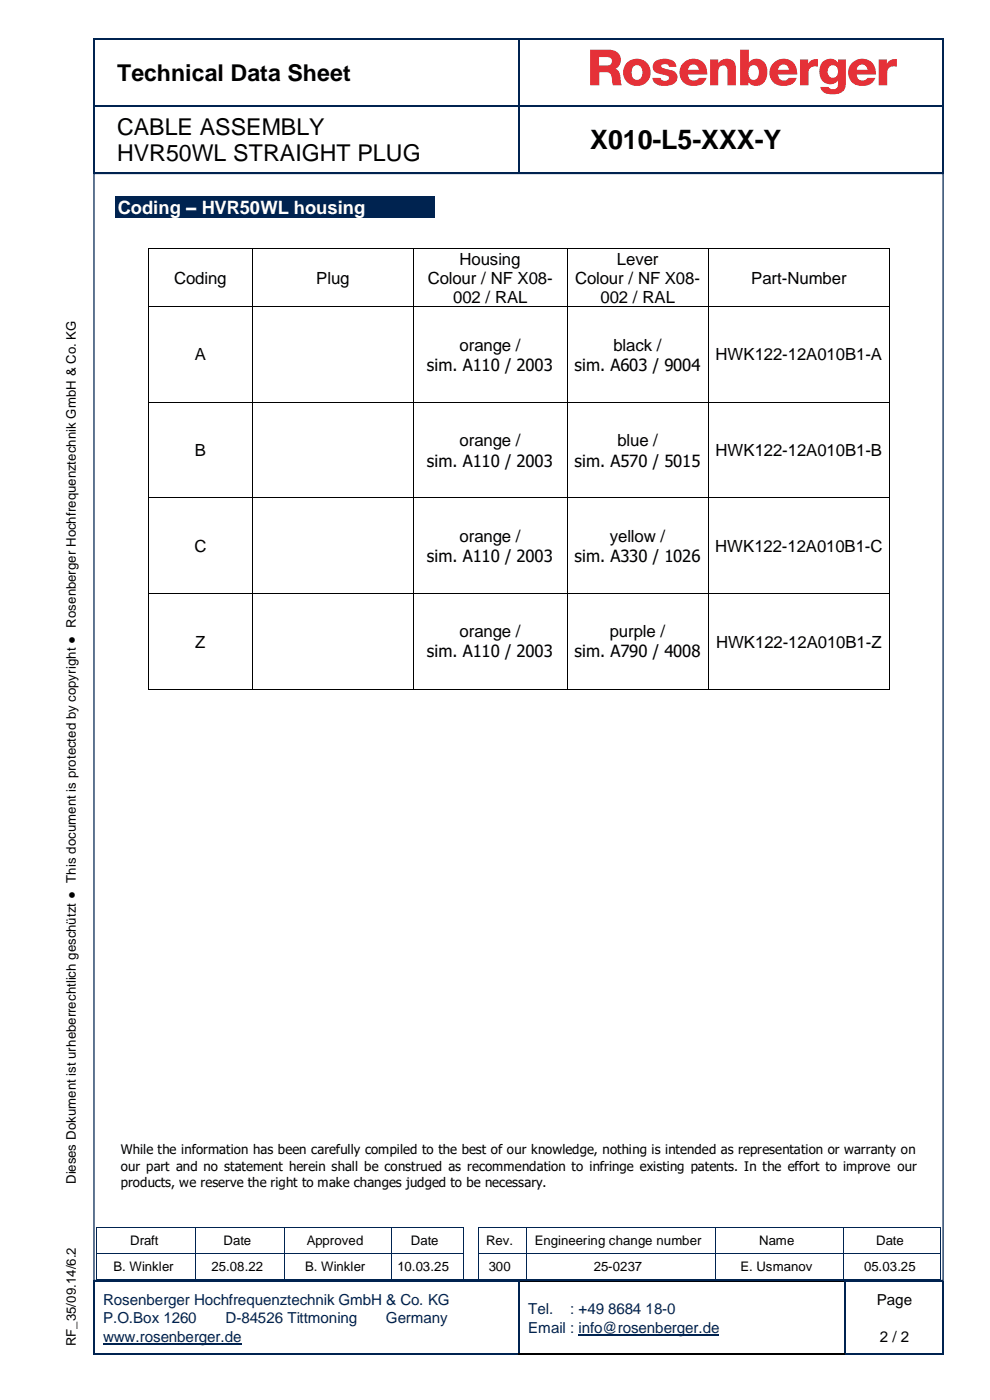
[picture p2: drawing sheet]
<svg xmlns="http://www.w3.org/2000/svg" width="210mm" height="297mm" viewBox="0 0 210 297" stroke-linecap="round" stroke-linejoin="round" font-family="sans-serif">
<g fill="#e53138">
<path d="M175.9 14.1a1.19 1.19 0 0 1 1.5 0 1.19 1.19 0 0 1 .3 1.4 1.14 1.14 0 0 1-1.4 1 1.14 1.14 0 0 1-.8-1.5z"/>
<path d="M150.6 12.6h1.7v.8a2.04 2.04 0 0 1 2.5-.9 2.04 2.04 0 0 1 1.3 2.4v3.2h-1.8v-3a1 1 0 0 0-1-1.2 1 1 0 0 0-1 1.2v3h-1.7z"/>
<path d="M169.7 12.6h1.7v1a1.88 1.88 0 0 1 2.1-1.1v1.7a1.4 1.4 0 0 0-1.5 .1 1.4 1.4 0 0 0-.5 1.4v2.4h-1.8z"/>
<path d="M186.4 12.6h1.7v1a1.88 1.88 0 0 1 2.1-1.1v1.7a1.4 1.4 0 0 0-1.5 .1 1.4 1.4 0 0 0-.5 1.4v2.4h-1.8z"/>
<path d="M138.7 13.2a3.4 3.4 0 0 1 4.5 .2l.3 .8h-1.6a.93 .93 0 0 0-1.7-.2 2.41 2.41 0 0 0 1.9 .8 1.63 1.63 0 0 1 1.6 1.6 1.63 1.63 0 0 1-1.5 1.7 2.99 2.99 0 0 1-3.8-1.2v-.4h1.7a.95 .95 0 0 0 .9 .7 .95 .95 0 0 0 .9-.7 1.59 1.59 0 0 0-1.5-.7 1.85 1.85 0 0 1-2-1.6z"/>
<path d="M174.4 13.2a3.2 3.2 0 0 0 .5 4.4 2.15 2.15 0 0 0 2.8-.5v.5a1.11 1.11 0 0 1-.6 1.3 1.11 1.11 0 0 1-1.4-.5h-1.7a2.2 2.2 0 0 0 2.7 1.6 2.32 2.32 0 0 0 2.7-2.8v-4.6h-1.7v.7a2.15 2.15 0 0 0-3.3-.1zM175.9 14.1a1.19 1.19 0 0 1 1.5 0 1.19 1.19 0 0 1 .3 1.4 1.14 1.14 0 0 1-1.4 1 1.14 1.14 0 0 1-.8-1.5z"/>
<path d="M125.2 10.5v7.6h1.9v-2.8h.9a1.4 1.4 0 0 1 1.8 1.7v.3a.67 .67 0 0 0 .4 .8h1.7l-.3-1.2a2.39 2.39 0 0 0-1.1-2.3 2.18 2.18 0 0 0 1-2.7 2.18 2.18 0 0 0-2.4-1.4zM127.1 12.1h1.4a.92 .92 0 0 1 1.2 .7 .92 .92 0 0 1-.9 1.1h-1.7z"/>
<path d="M157 10.5v7.6h1.7v-.6a2.3 2.3 0 0 0 2.6 .5 2.3 2.3 0 0 0 1.4-2.3 2.52 2.52 0 0 0-2.9-3.2l-1 .7v-2.7zM159.2 14a1.15 1.15 0 0 1 1.4 0 1.15 1.15 0 0 1 .4 1.3 1.24 1.24 0 0 1-.4 1.3 1.24 1.24 0 0 1-1.3 .2 1.98 1.98 0 0 1-.1-2.8z"/>
<path d="M145 13.3a2.9 2.9 0 0 0-.5 3.6 2.9 2.9 0 0 0 3.4 1.3l.3-.1a2.21 2.21 0 0 0 1.7-1.6h-.3a1.77 1.77 0 0 0-1.8 .4 1.22 1.22 0 0 1-1.3 .1 1.22 1.22 0 0 1-.6-1.2h4a2.88 2.88 0 0 0-1.5-3.1 2.88 2.88 0 0 0-3.4 .6zM146.2 14.1a1.14 1.14 0 0 1 1.3-.4 1.14 1.14 0 0 1 .7 1.1h-2.3z"/>
<path d="M164.1 13.3a2.87 2.87 0 0 0-.5 3.6 2.87 2.87 0 0 0 3.4 1.3l.3-.1a2.17 2.17 0 0 0 1.7-1.6h-.3a1.74 1.74 0 0 0-1.8 .4 1.26 1.26 0 0 1-1.9-1.1h4a2.84 2.84 0 0 0-1.5-3.1 2.84 2.84 0 0 0-3.4 .6zM165.3 14.1a1.11 1.11 0 0 1 1.3-.4 1.11 1.11 0 0 1 .7 1.1h-2.3z"/>
<path d="M180.8 13.3a2.91 2.91 0 0 0-.5 3.7 2.91 2.91 0 0 0 3.5 1.1l.8-.2 .5-.5 .6-.9h-.3a1.76 1.76 0 0 0-1.8 .4 1.22 1.22 0 0 1-1.3 .1 1.22 1.22 0 0 1-.6-1.2h4a2.88 2.88 0 0 0-1.5-3.1 2.88 2.88 0 0 0-3.4 .6zM182 14.1a1.14 1.14 0 0 1 1.2-.4 1.14 1.14 0 0 1 .8 1.1h-2.3z"/>
<path d="M132.2 15.3a2.92 2.92 0 0 0 5.8 0 2.92 2.92 0 0 0-5.8 0zM134.4 14.1a1.21 1.21 0 0 1 1.4-.1 1.21 1.21 0 0 1 .5 1.4 1.19 1.19 0 0 1-.5 1.3 1.19 1.19 0 0 1-1.4 0 2.29 2.29 0 0 1 0-2.6z"/>
</g>
<g fill="#002350">
<path d="M19.7 8h.3v.3h-.3z" fill-rule="evenodd"/>
<path d="M19.7 8h.3v.3h-.3z" fill-rule="evenodd"/>
</g>
<path d="M20 8.2h89.9" fill="none" stroke="#002350" stroke-width=".25"/>
<path d="M109.9 8h.2v.3h-.2z" fill-rule="evenodd" fill="#002350"/>
<path d="M110.1 8.2h89.9" fill="none" stroke="#002350" stroke-width=".25"/>
<g fill="#002350">
<path d="M200 8h.2v.3h-.2z" fill-rule="evenodd"/>
<path d="M200 8h.2v.3h-.2z" fill-rule="evenodd"/>
</g>
<path d="M19.9 8.3v14M110 8.3v14M200.1 8.3v14" fill="none" stroke="#002350" stroke-width=".25"/>
<path d="M19.7 22.3h.3v.2h-.3z" fill-rule="evenodd" fill="#002350"/>
<path d="M20 22.4h89.9" fill="none" stroke="#002350" stroke-width=".25"/>
<path d="M109.9 22.3h.2v.2h-.2z" fill-rule="evenodd" fill="#002350"/>
<path d="M110.1 22.4h89.9" fill="none" stroke="#002350" stroke-width=".25"/>
<path d="M200 22.3h.2v.2h-.2z" fill-rule="evenodd" fill="#002350"/>
<path d="M19.9 22.5v14.1" fill="none" stroke="#002350" stroke-width=".25"/>
<g fill="#002350">
<path d="M19.7 36.6h.3v.2h-.3z" fill-rule="evenodd"/>
<path d="M19.7 36.6h.3v.2h-.3z" fill-rule="evenodd"/>
</g>
<path d="M20 36.7h89.9M110 22.5v14.1" fill="none" stroke="#002350" stroke-width=".25"/>
<path d="M109.9 36.6h.2v.2h-.2z" fill-rule="evenodd" fill="#002350"/>
<path d="M110.1 36.7h89.9M200.1 22.5v14.1" fill="none" stroke="#002350" stroke-width=".25"/>
<g fill="#002350">
<path d="M200 36.6h.2v.2h-.2z" fill-rule="evenodd"/>
<path d="M200 36.6h.2v.2h-.2z" fill-rule="evenodd"/>
</g>
<path d="M21.9 285.2h29.3M122.7 283.3h29.8" fill="none" stroke="#002350" stroke-width=".25"/>
<g fill="#002350">
<path d="M19.7 271.7h.3v.2h-.3z" fill-rule="evenodd"/>
<path d="M19.7 271.7h.3v.2h-.3z" fill-rule="evenodd"/>
</g>
<path d="M20 271.8h89.9" fill="none" stroke="#002350" stroke-width=".25"/>
<path d="M109.9 271.7h.3v.2h-.3z" fill-rule="evenodd" fill="#000"/>
<path d="M110.2 271.8h68.9" fill="none" stroke="#000" stroke-width=".25"/>
<path d="M179.1 271.7h.2v.2h-.2z" fill-rule="evenodd" fill="#002350"/>
<path d="M179.1 271.7h.2v.2h-.2z" fill-rule="evenodd" fill="#000"/>
<path d="M179.3 271.8h20.7" fill="none" stroke="#002350" stroke-width=".25"/>
<g fill="#002350">
<path d="M200 271.7h.2v.2h-.2z" fill-rule="evenodd"/>
<path d="M200 271.7h.2v.2h-.2z" fill-rule="evenodd"/>
</g>
<path d="M19.9 271.9v15.1" fill="none" stroke="#002350" stroke-width=".25"/>
<g fill="#002350">
<path d="M19.7 287h.3v.3h-.3z" fill-rule="evenodd"/>
<path d="M19.7 287h.3v.3h-.3z" fill-rule="evenodd"/>
</g>
<path d="M110.1 271.9v15.1M179.2 271.9v15.1M20 287.1h89.9" fill="none" stroke="#002350" stroke-width=".25"/>
<path d="M109.9 287h.3v.3h-.3z" fill-rule="evenodd" fill="#000"/>
<path d="M110.2 287.1h68.9" fill="none" stroke="#000" stroke-width=".25"/>
<path d="M179.1 287h.2v.3h-.2z" fill-rule="evenodd" fill="#002350"/>
<path d="M179.1 287h.2v.3h-.2z" fill-rule="evenodd" fill="#000"/>
<path d="M200.1 271.9v15.1M179.3 287.1h20.7" fill="none" stroke="#002350" stroke-width=".25"/>
<g fill="#002350">
<path d="M200 287h.2v.3h-.2z" fill-rule="evenodd"/>
<path d="M200 287h.2v.3h-.2z" fill-rule="evenodd"/>
</g>
<g fill="#fff">
<path d="M13.3 262.2h3.7v25.5h-3.7z" fill-rule="evenodd"/>
<path d="M13.3 67.5h4.6v183.6h-4.6z" fill-rule="evenodd"/>
<path d="M19.9 36.8h180.1v234.9h-180.1z" fill-rule="evenodd"/>
</g>
<path d="M19.9 36.8h180.1v234.9h-180.1z" fill="none" stroke="#002350" stroke-width=".26"/>
<path d="M24.5 41.7h67.7v4.5h-67.7z" fill-rule="evenodd" fill="#002350"/>
<g fill="#000">
<path d="M31.3 52.7h.2v.1h-.2z" fill-rule="evenodd"/>
<path d="M31.3 52.7h.2v.1h-.2z" fill-rule="evenodd"/>
<path d="M53.5 52.7h.2v.1h-.2z" fill-rule="evenodd"/>
<path d="M87.7 52.7h.1v.1h-.1z" fill-rule="evenodd"/>
<path d="M120.2 52.7h.2v.1h-.2z" fill-rule="evenodd"/>
<path d="M150.3 52.7h.1v.1h-.1z" fill-rule="evenodd"/>
<path d="M188.5 52.7h.2v.1h-.2z" fill-rule="evenodd"/>
<path d="M188.5 52.7h.2v.1h-.2z" fill-rule="evenodd"/>
<path d="M31.3 65h.2v.2h-.2z" fill-rule="evenodd"/>
<path d="M53.5 65h.2v.2h-.2z" fill-rule="evenodd"/>
<path d="M87.7 65h.1v.2h-.1z" fill-rule="evenodd"/>
<path d="M120.2 65h.2v.2h-.2z" fill-rule="evenodd"/>
<path d="M150.3 65h.1v.2h-.1z" fill-rule="evenodd"/>
<path d="M188.5 65h.2v.2h-.2z" fill-rule="evenodd"/>
<path d="M31.3 85.3h.2v.2h-.2z" fill-rule="evenodd"/>
<path d="M53.5 85.3h.2v.2h-.2z" fill-rule="evenodd"/>
<path d="M87.7 85.3h.1v.2h-.1z" fill-rule="evenodd"/>
<path d="M120.2 85.3h.2v.2h-.2z" fill-rule="evenodd"/>
<path d="M150.3 85.3h.1v.2h-.1z" fill-rule="evenodd"/>
<path d="M188.5 85.3h.2v.2h-.2z" fill-rule="evenodd"/>
<path d="M31.3 105.5h.2v.2h-.2z" fill-rule="evenodd"/>
<path d="M53.5 105.5h.2v.2h-.2z" fill-rule="evenodd"/>
<path d="M87.7 105.5h.1v.2h-.1z" fill-rule="evenodd"/>
<path d="M120.2 105.5h.2v.2h-.2z" fill-rule="evenodd"/>
<path d="M150.3 105.5h.1v.2h-.1z" fill-rule="evenodd"/>
<path d="M188.5 105.5h.2v.2h-.2z" fill-rule="evenodd"/>
<path d="M31.3 125.8h.2v.2h-.2z" fill-rule="evenodd"/>
<path d="M53.5 125.8h.2v.2h-.2z" fill-rule="evenodd"/>
<path d="M87.7 125.8h.1v.2h-.1z" fill-rule="evenodd"/>
<path d="M120.2 125.8h.2v.2h-.2z" fill-rule="evenodd"/>
<path d="M150.3 125.8h.1v.2h-.1z" fill-rule="evenodd"/>
<path d="M188.5 125.8h.2v.2h-.2z" fill-rule="evenodd"/>
<path d="M31.3 146.1h.2v.2h-.2z" fill-rule="evenodd"/>
<path d="M31.3 146.1h.2v.2h-.2z" fill-rule="evenodd"/>
<path d="M53.5 146.1h.2v.2h-.2z" fill-rule="evenodd"/>
<path d="M87.7 146.1h.1v.2h-.1z" fill-rule="evenodd"/>
<path d="M120.2 146.1h.2v.2h-.2z" fill-rule="evenodd"/>
<path d="M150.3 146.1h.1v.2h-.1z" fill-rule="evenodd"/>
<path d="M188.5 146.1h.2v.2h-.2z" fill-rule="evenodd"/>
<path d="M188.5 146.1h.2v.2h-.2z" fill-rule="evenodd"/>
</g>
<g fill="none" stroke="#000" stroke-width=".21">
<path d="M31.4 52.8v12.2M31.5 52.8h22M53.6 52.8v12.2M53.7 52.8h34M87.7 52.8v12.2M87.8 52.8h32.4M120.3 52.8v12.2M120.4 52.8h29.9M150.3 52.8v12.2M150.4 52.8h38.1M188.6 52.8v12.2M31.4 65.2v20.1"/>
<path d="M31.5 65.1h22M53.6 65.2v20.1M53.7 65.1h34M87.7 65.2v20.1M87.8 65.1h32.4M120.3 65.2v20.1M120.4 65.1h29.9M150.3 65.2v20.1M150.4 65.1h38.1M188.6 65.2v20.1M31.4 85.5v20M31.5 85.4h22"/>
<path d="M53.6 85.5v20M53.7 85.4h34M87.7 85.5v20M87.8 85.4h32.4M120.3 85.5v20M120.4 85.4h29.9M150.3 85.5v20M150.4 85.4h38.1M188.6 85.5v20M31.4 105.7v20.1M31.5 105.6h22M53.6 105.7v20.1"/>
<path d="M53.7 105.6h34M87.7 105.7v20.1M87.8 105.6h32.4M120.3 105.7v20.1M120.4 105.6h29.9M150.3 105.7v20.1M150.4 105.6h38.1M188.6 105.7v20.1M31.4 126v20.1M31.5 125.9h22M53.6 126v20.1M53.7 125.9h34"/>
<path d="M87.7 126v20.1M87.8 125.9h32.4M120.3 126v20.1M120.4 125.9h29.9M150.3 126v20.1M150.4 125.9h38.1M188.6 126v20.1M31.5 146.2h22M53.7 146.2h34M87.8 146.2h32.4M120.4 146.2h29.9M150.4 146.2h38.1"/>
</g>
<g fill="#002350">
<path d="M20.4 260.3h.2v.1h-.2z" fill-rule="evenodd"/>
<path d="M20.4 260.3h.2v.1h-.2z" fill-rule="evenodd"/>
</g>
<path d="M20.6 260.3h20.8" fill="none" stroke="#002350" stroke-width=".21"/>
<path d="M41.4 260.3h.2v.1h-.2z" fill-rule="evenodd" fill="#002350"/>
<path d="M41.6 260.3h18.7" fill="none" stroke="#002350" stroke-width=".21"/>
<path d="M60.3 260.3h.2v.1h-.2z" fill-rule="evenodd" fill="#002350"/>
<path d="M60.5 260.3h22.4" fill="none" stroke="#002350" stroke-width=".21"/>
<path d="M82.9 260.3h.2v.1h-.2z" fill-rule="evenodd" fill="#002350"/>
<path d="M83.1 260.3h15.1" fill="none" stroke="#002350" stroke-width=".21"/>
<g fill="#002350">
<path d="M98.2 260.3h.1v.1h-.1z" fill-rule="evenodd"/>
<path d="M98.2 260.3h.1v.1h-.1z" fill-rule="evenodd"/>
<path d="M101.3 260.3h.2v.1h-.2z" fill-rule="evenodd"/>
<path d="M101.3 260.3h.2v.1h-.2z" fill-rule="evenodd"/>
</g>
<path d="M101.5 260.3h10.1" fill="none" stroke="#002350" stroke-width=".21"/>
<path d="M111.6 260.3h.2v.1h-.2z" fill-rule="evenodd" fill="#002350"/>
<path d="M111.8 260.3h39.8" fill="none" stroke="#002350" stroke-width=".21"/>
<path d="M151.6 260.3h.2v.1h-.2z" fill-rule="evenodd" fill="#002350"/>
<path d="M151.8 260.3h27.1" fill="none" stroke="#002350" stroke-width=".21"/>
<path d="M178.9 260.3h.2v.1h-.2z" fill-rule="evenodd" fill="#002350"/>
<path d="M179.1 260.3h20.4" fill="none" stroke="#002350" stroke-width=".21"/>
<g fill="#002350">
<path d="M199.5 260.3h.1v.1h-.1z" fill-rule="evenodd"/>
<path d="M199.5 260.3h.1v.1h-.1z" fill-rule="evenodd"/>
</g>
<path d="M20.5 260.4v5.4M41.5 260.4v5.4M60.4 260.4v5.4M83 260.4v5.4M98.2 260.4v5.4M101.4 260.4v5.4M111.7 260.4v5.4M151.7 260.4v5.4M179 260.4v5.4M199.6 260.4v5.4" fill="none" stroke="#002350" stroke-width=".21"/>
<path d="M20.4 265.8h.2v.2h-.2z" fill-rule="evenodd" fill="#002350"/>
<path d="M20.6 265.9h20.8" fill="none" stroke="#002350" stroke-width=".21"/>
<path d="M41.4 265.8h.2v.2h-.2z" fill-rule="evenodd" fill="#002350"/>
<path d="M41.6 265.9h18.7" fill="none" stroke="#002350" stroke-width=".21"/>
<path d="M60.3 265.8h.2v.2h-.2z" fill-rule="evenodd" fill="#002350"/>
<path d="M60.5 265.9h22.4" fill="none" stroke="#002350" stroke-width=".21"/>
<path d="M82.9 265.8h.2v.2h-.2z" fill-rule="evenodd" fill="#002350"/>
<path d="M83.1 265.9h15.1" fill="none" stroke="#002350" stroke-width=".21"/>
<g fill="#002350">
<path d="M98.2 265.8h.1v.2h-.1z" fill-rule="evenodd"/>
<path d="M101.3 265.8h.2v.2h-.2z" fill-rule="evenodd"/>
</g>
<path d="M101.5 265.9h10.1" fill="none" stroke="#002350" stroke-width=".21"/>
<path d="M111.6 265.8h.2v.2h-.2z" fill-rule="evenodd" fill="#002350"/>
<path d="M111.8 265.9h39.8" fill="none" stroke="#002350" stroke-width=".21"/>
<path d="M151.6 265.8h.2v.2h-.2z" fill-rule="evenodd" fill="#002350"/>
<path d="M151.8 265.9h27.1" fill="none" stroke="#002350" stroke-width=".21"/>
<path d="M178.9 265.8h.2v.2h-.2z" fill-rule="evenodd" fill="#002350"/>
<path d="M179.1 265.9h20.4" fill="none" stroke="#002350" stroke-width=".21"/>
<path d="M199.5 265.8h.1v.2h-.1z" fill-rule="evenodd" fill="#002350"/>
<path d="M20.5 266v5.3" fill="none" stroke="#002350" stroke-width=".21"/>
<g fill="#002350">
<path d="M20.4 271.3h.2v.2h-.2z" fill-rule="evenodd"/>
<path d="M20.4 271.3h.2v.2h-.2z" fill-rule="evenodd"/>
</g>
<path d="M20.6 271.4h20.8M41.5 266v5.3" fill="none" stroke="#002350" stroke-width=".21"/>
<path d="M41.4 271.3h.2v.2h-.2z" fill-rule="evenodd" fill="#002350"/>
<path d="M41.6 271.4h18.7M60.4 266v5.3" fill="none" stroke="#002350" stroke-width=".21"/>
<path d="M60.3 271.3h.2v.2h-.2z" fill-rule="evenodd" fill="#002350"/>
<path d="M60.5 271.4h22.4M83 266v5.3" fill="none" stroke="#002350" stroke-width=".21"/>
<path d="M82.9 271.3h.2v.2h-.2z" fill-rule="evenodd" fill="#002350"/>
<path d="M83.1 271.4h15.1M98.2 266v5.3" fill="none" stroke="#002350" stroke-width=".21"/>
<path d="M98.2 271.3h.1v.2h-.1z" fill-rule="evenodd" fill="#002350"/>
<path d="M98.3 271.4h3M101.4 266v5.3" fill="none" stroke="#002350" stroke-width=".21"/>
<path d="M101.3 271.3h.2v.2h-.2z" fill-rule="evenodd" fill="#002350"/>
<path d="M101.5 271.4h10.1M111.7 266v5.3" fill="none" stroke="#002350" stroke-width=".21"/>
<path d="M111.6 271.3h.2v.2h-.2z" fill-rule="evenodd" fill="#002350"/>
<path d="M111.8 271.4h39.8M151.7 266v5.3" fill="none" stroke="#002350" stroke-width=".21"/>
<path d="M151.6 271.3h.2v.2h-.2z" fill-rule="evenodd" fill="#002350"/>
<path d="M151.8 271.4h27.1M179 266v5.3" fill="none" stroke="#002350" stroke-width=".21"/>
<path d="M178.9 271.3h.2v.2h-.2z" fill-rule="evenodd" fill="#002350"/>
<path d="M179.1 271.4h20.4M199.6 266v5.3" fill="none" stroke="#002350" stroke-width=".21"/>
<g fill="#002350">
<path d="M199.5 271.3h.1v.2h-.1z" fill-rule="evenodd"/>
<path d="M199.5 271.3h.1v.2h-.1z" fill-rule="evenodd"/>
</g>
<text font-size="5.7" x="125.2" y="31.6">X010-L5-XXX-Y</text>
<g font-size="4.9">
<text x="24.8" y="17.1">Technical Data Sheet</text>
<text x="24.8" y="28.5">CABLE ASSEMBLY</text>
<text x="24.8" y="34.2">HVR50WL STRAIGHT PLUG</text>
</g>
<text font-size="3.9" fill="#fff" x="25" y="45.3">Coding – HVR50WL housing</text>
<g font-size="3.6">
<text x="97.5" y="56.2">Housing</text>
<text x="130.9" y="56.2">Lever</text>
<text x="36.9" y="60.2">Coding</text>
<text x="67.1" y="60.2">Plug</text>
<text x="90.7" y="60.2">Colour / NF X08-</text>
<text x="96.1" y="64.3">002 / RAL</text>
<text x="122" y="60.2">Colour / NF X08-</text>
<text x="127.4" y="64.3">002 / RAL</text>
<text x="159.3" y="60.2">Part-Number</text>
<text x="41.3" y="76.5">A</text>
<text x="97.5" y="74.4">orange /</text>
<text x="130.1" y="74.4">black /</text>
<text x="151.8" y="76.5">HWK122-12A010B1-A</text>
<text x="90.5" y="78.7">sim. A110 / 2003</text>
<text x="121.9" y="78.7">sim. A603 / 9004</text>
<text x="97.5" y="94.7">orange /</text>
<text x="130.9" y="94.7">blue /</text>
<text x="41.3" y="96.8">B</text>
<text x="90.5" y="99">sim. A110 / 2003</text>
<text x="121.9" y="99">sim. A570 / 5015</text>
<text x="151.8" y="96.8">HWK122-12A010B1-B</text>
<text x="41.3" y="117">C</text>
<text x="90.5" y="119.2">sim. A110 / 2003</text>
<text x="97.5" y="114.9">orange /</text>
<text x="121.9" y="119.2">sim. A330 / 1026</text>
<text x="129.3" y="114.9">yellow /</text>
<text x="151.7" y="117">HWK122-12A010B1-C</text>
<text x="41.4" y="137.4">Z</text>
<text x="97.5" y="135.2">orange /</text>
<text x="129.3" y="135.2">purple /</text>
<text x="151.9" y="137.4">HWK122-12A010B1-Z</text>
<text x="90.5" y="139.5">sim. A110 / 2003</text>
<text x="121.9" y="139.5">sim. A790 / 4008</text>
</g>
<g font-size="3.2" fill="#002350">
<text x="21.9" y="276.8">Rosenberger Hochfrequenztechnik GmbH &amp; Co. KG</text>
<text x="21.9" y="280.7">P.O.Box 1260</text>
<text x="47.8" y="280.7">D-84526 Tittmoning</text>
<text x="81.9" y="280.7">Germany</text>
<text x="112.1" y="278.7">Tel.</text>
<text x="120.9" y="278.7">: +49 8684 18-0</text>
<text x="21.9" y="284.7">www.rosenberger.de</text>
<text x="112.1" y="282.8">Email : info@rosenberger.de</text>
</g>
<g font-size="3.2">
<text x="186" y="276.8">Page</text>
<text x="186.6" y="284.7">2 / 2</text>
</g>
<g font-size="2.8">
<text x="25.7" y="244.9">While the information has been carefully compiled to the best of our knowledge, nothing is intended as representation or warranty on</text>
<text x="16.1" y="251.2" transform="rotate(-90 16.1 251.2)">Dieses Dokument ist urheberrechtlich geschützt ● This document is protected by copyright ● Rosenberger Hochfrequenztechnik GmbH &amp; Co. KG</text>
<text x="25.7" y="248.4">our part and no statement herein shall be construed as recommendation to infringe existing patents. In the effort to improve our</text>
<text x="25.7" y="251.9">products, we reserve the right to make changes judged to be necessary.</text>
<text x="24.1" y="269.7">B. Winkler</text>
<text x="27.6" y="264.2">Draft</text>
<text x="44.9" y="269.7">25.08.22</text>
<text x="47.4" y="264.2">Date</text>
<text x="64.7" y="269.7">B. Winkler</text>
<text x="65" y="264.2">Approved</text>
<text x="84.3" y="269.7">10.03.25</text>
<text x="87.2" y="264.2">Date</text>
<text x="103.1" y="264.2">Rev.</text>
<text x="103.7" y="269.7">300</text>
<text x="113.4" y="264.2">Engineering change number</text>
<text x="125.9" y="269.7">25-0237</text>
<text x="157" y="269.7">E. Usmanov</text>
<text x="161" y="264.2">Name</text>
<text x="183.3" y="269.7">05.03.25</text>
<text x="185.8" y="264.2">Date</text>
<text x="16.1" y="285.6" transform="rotate(-90 16.1 285.6)">RF_35/09.14/6.2</text>
</g>
</svg>
